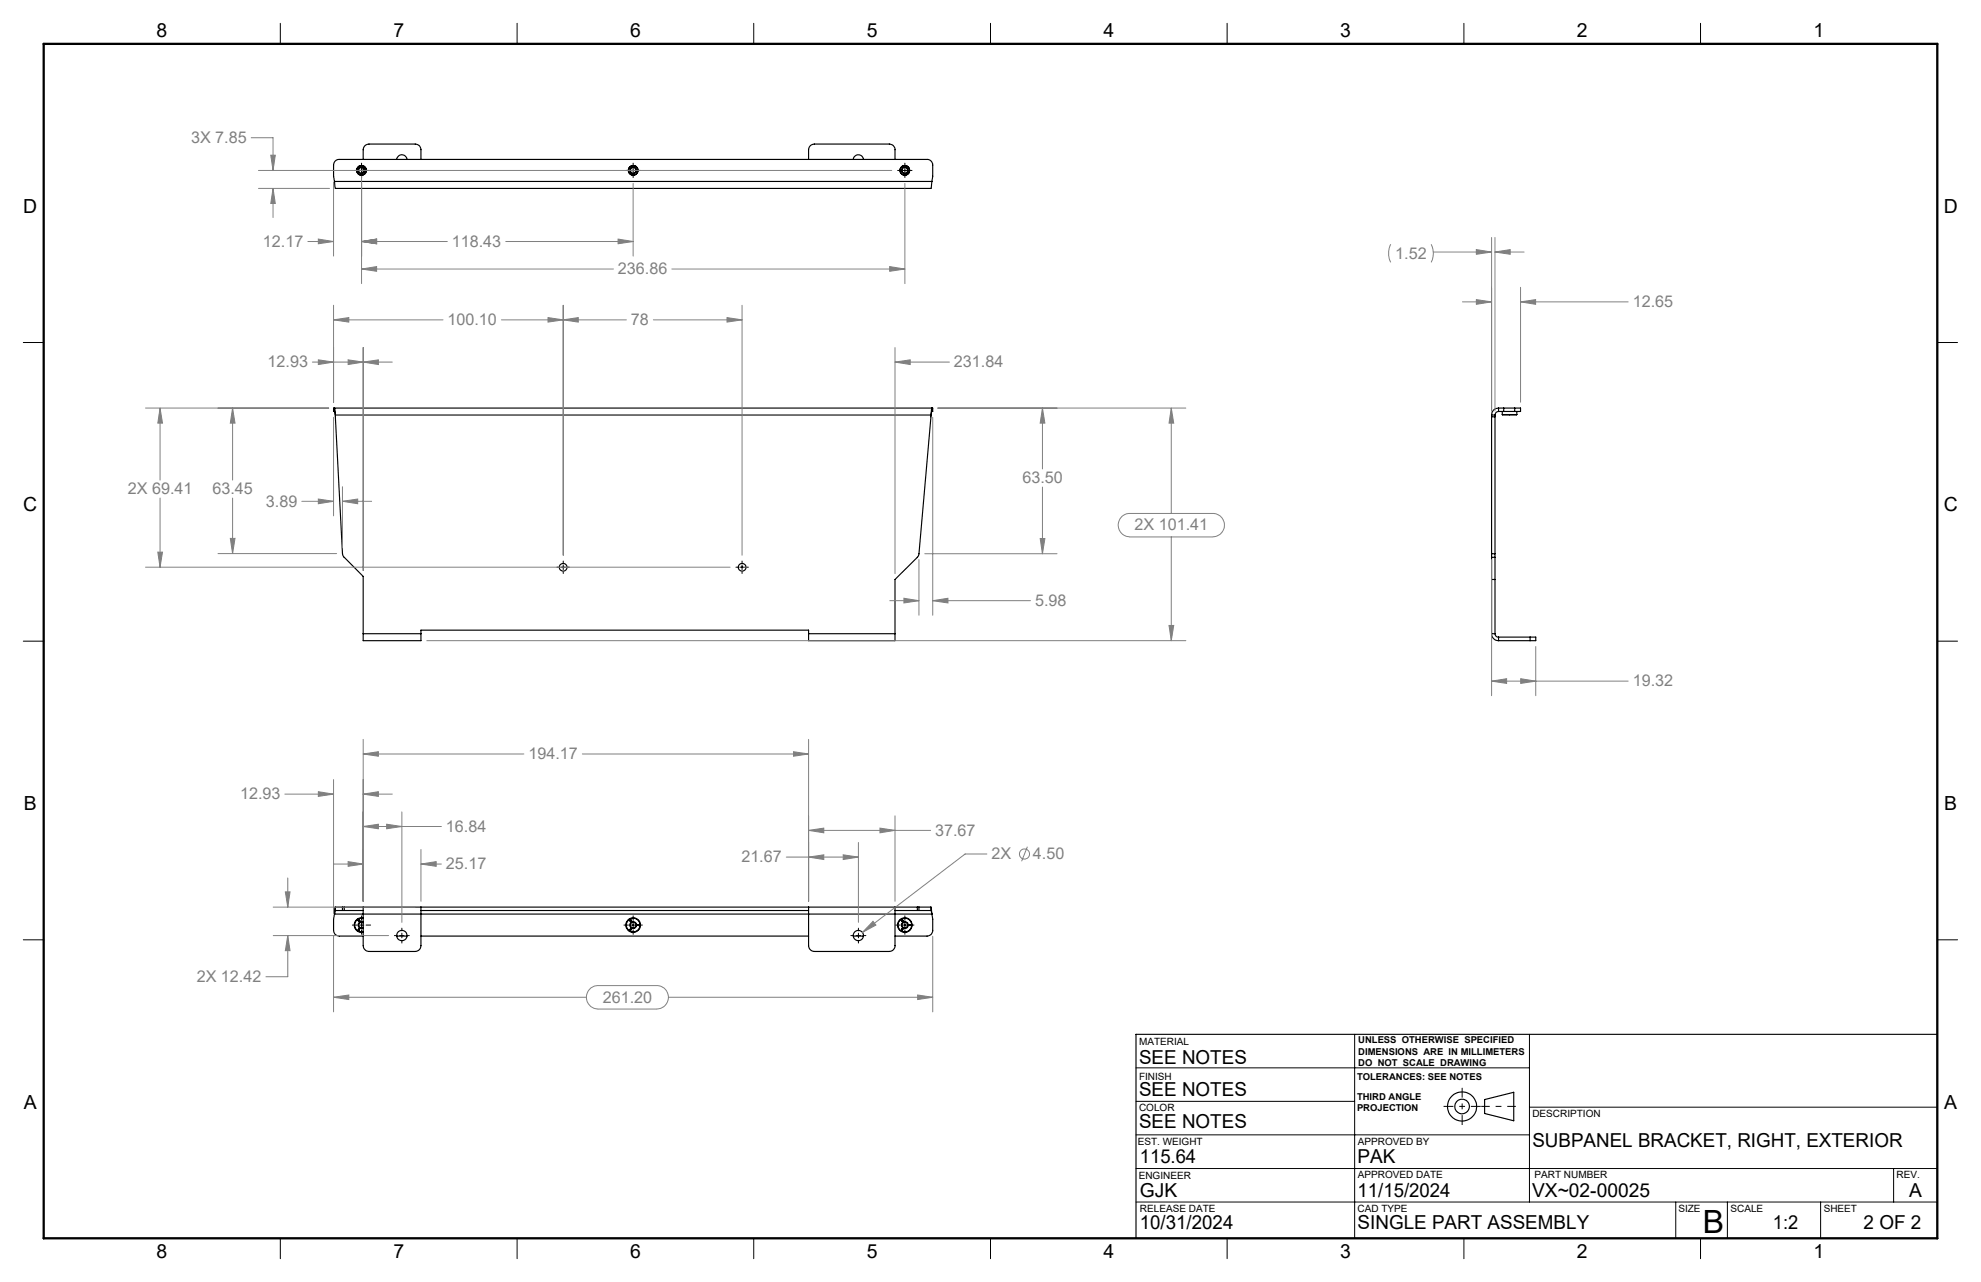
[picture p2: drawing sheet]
<svg xmlns="http://www.w3.org/2000/svg" width="432mm" height="279mm" viewBox="0 0 432 279" stroke-linecap="round" stroke-linejoin="round" font-family="sans-serif">
<g fill="none" stroke="#000" stroke-width=".25">
<path d="M72.9 39.5l-.2-1.1v-2.4a1.21 1.21 0 0 1 1.3-1.3h128.1a1.21 1.21 0 0 1 1.2 1.3v2.5l-.2 1M72.9 39.5l.2 1.6h129.8l.2-1.6M72.9 39.5h130.2M79.2 34.7v-2.1a1.26 1.26 0 0 1 1.2-1.2h10.1a1.21 1.21 0 0 1 1.3 1.2v2.1M79.2 36.7v.9M86.5 34.7a1.13 1.13 0 0 1 1.1-1 1.13 1.13 0 0 1 1.1 1M176.2 34.7v-2.1a1.26 1.26 0 0 1 1.3-1.2h16.4a1.21 1.21 0 0 1 1.2 1.2v2.1M186 34.7a1.11 1.11 0 0 1 1.1-1 1.11 1.11 0 0 1 1.1 1M72.9 88.9l.2 1.6M72.9 89.7l.2 .8M72.9 88.9h-.2v.8h.2M72.9 88.9v.8"/>
<path d="M72.9 88.9h130.2M73.1 90.5l1.5 30.2 .3 .7 4.3 4.2v12.5M73.1 90.5h129.8M202.9 90.5l-2.6 30.3-.3 .7-4.9 4.8v11.8M203.1 88.9l-.2 1.6M203.1 89.7l-.2 .8M203.1 88.9h.2v.8h-.2M203.1 88.9v.8M325.1 90.5h.8M325.1 90.8h.8M325.1 90.5v30.2M325.9 90.5v30.2"/>
<path d="M326.6 88.9h1.2M326.6 89.7h1.2M326.6 89.7a.78 .78 0 0 0-.7 .8M326.6 88.9a1.45 1.45 0 0 0-1.5 1.6M326.6 88.9v.8M327.4 90.3h3.2M327.4 89.7v.6M327.8 88.9h2.4M327.8 88.9v.8M327.8 89.7h2.4M330.2 88.9h1.2v.8h-1.2M330.2 88.9v.8"/>
<path d="M330.6 89.7v.6M79.2 138.1v1.5h12.6v-1.5M79.2 138.1h12.6M91.8 138.1v-.8h84.4v.8M176.2 138.1v1.5h18.9v-1.5M176.2 138.1h18.9M325.1 120.7v.8M325.1 138.1a1.51 1.51 0 0 0 1.5 1.5M325.1 138.1h.8M325.1 121.5v16.6M325.1 120.7h.8M325.1 121.5h.8"/>
<path d="M325.1 126.3h.8M325.9 120.7v.8M325.9 138.1a.73 .73 0 0 0 .7 .8M325.9 121.5v16.6M326.6 139.6h6.9M326.6 138.9v.7M326.6 138.9h6.9M333.5 138.9h1.3v.7h-1.3M333.5 138.9v.7M72.9 199.2l-.2 1.2v2.4a1.21 1.21 0 0 0 1.3 1.2h5.2M72.9 199.2h130.2M73.1 197.7l-.2 1.5"/>
<path d="M73.1 198.4l-.2 .8M73.1 197.7v.7M73.1 197.7h1.5M73.1 198.4h1.5M74.6 197.7h.4M74.6 198.4h.4M74.6 197.7v.7M75 197.7h125M75 198.4h4.2M75 197.7v.7M79.2 197.7v8.4a1.33 1.33 0 0 0 1.2 1.3h10.1a1.26 1.26 0 0 0 1.3-1.3v-8.4M91.8 198.4h84.4"/>
<path d="M176.2 197.7v8.4a1.33 1.33 0 0 0 1.3 1.3h16.4a1.26 1.26 0 0 0 1.2-1.3v-8.4M195.1 198.4h4.9M200 197.7h.3M200 198.4h.3M200 197.7v.7M200.3 197.7h2.6M200.3 198.4h2.6M200.3 197.7v.7M202.9 198.4l.2 .8M202.9 197.7l.2 1.5M202.9 197.7v.7M203.1 199.2l.2 1v2.6a1.21 1.21 0 0 1-1.2 1.2h-7"/>
<path d="M78 200.6l.2 .1 .1-.3 .2 .3-.2-.2v.3l-.2-.2 .1 .2zM78.1 202.6h.2M78.2 202.5h.1M78.2 202.4l.2 .1-.2 .2-.1-.1 .1 .1M78.2 202.4v.1M78.3 200.8h.1M78.3 202.5v.1M79.2 201a.74 .74 0 0 0-1.2 .6 .74 .74 0 0 0 1.2 .6M79.2 200.2a1.49 1.49 0 0 0-1.9 1.4 1.49 1.49 0 0 0 1.9 1.5M79.2 201.1a.62 .62 0 0 0-.9 .1 .62 .62 0 0 0 0 .8 .62 .62 0 0 0 .9 .1M79.2 200.1a1.59 1.59 0 0 0-2 1.5 1.59 1.59 0 0 0 2 1.6M86.5 204h2.2"/>
<path d="M91.8 204h84.4M137.2 200.6l.3 .1v-.3l.2 .3-.2-.2v.3l-.2-.2 .1 .2zM137.4 202.5h.1M137.4 202.4l.2 .1-.1 .2-.2-.1h.2l-.1-.1 .1 .1M137.4 202.4v.1M137.5 200.8h.1M137.5 202.5v.1M139 201.5h.3v.2zM139.1 201.5v.1M186 204h2.2M196.5 200.6l.2 .1v-.3l.2 .3-.2-.2v.3l-.2-.2 .1 .2zM196.7 202.6v.1"/>
<path d="M196.7 200.8h.1M196.7 202.6l-.1-.1 .1 .1M196.7 202.5h-.1h.2l-.1 .2-.2-.1 .2 .1M196.7 202.5v.1M198.2 201.5h.3v.2zM198.4 201.5v.1M323.6 239.6l6.4-1.5v6.2l-6.4-1.6zM422.3 225.4h-174.7v44.5"/>
<circle cx="78.8" cy="37.1" r=".62"/>
<circle cx="78.8" cy="37.1" r=".76"/>
<circle cx="78.8" cy="37.1" r="1.05"/>
<circle cx="138" cy="37.1" r=".61"/>
<circle cx="138" cy="37.1" r="1.06"/>
<circle cx="138" cy="37.1" r=".74"/>
<circle cx="197.2" cy="37.1" r=".76"/>
<circle cx="197.2" cy="37.1" r="1.05"/>
<circle cx="197.2" cy="37.1" r=".61"/>
<circle cx="122.8" cy="123.6" r=".84"/>
<circle cx="161.7" cy="123.6" r=".84"/>
<circle cx="87.6" cy="203.9" r="1.13"/>
<circle cx="138" cy="201.6" r="1.49"/>
<circle cx="138" cy="201.6" r="1.6"/>
<circle cx="138" cy="201.6" r=".74"/>
<circle cx="138" cy="201.6" r=".62"/>
<circle cx="187.1" cy="203.9" r="1.12"/>
<circle cx="197.2" cy="201.6" r=".61"/>
<circle cx="197.2" cy="201.6" r="1.49"/>
<circle cx="197.2" cy="201.6" r=".76"/>
<circle cx="197.2" cy="201.6" r="1.6"/>
<circle cx="318.7" cy="241.1" r="3.2"/>
<circle cx="318.7" cy="241.2" r="1.6"/>
</g>
<g fill="none" stroke="#808080" stroke-width=".22">
<path d="M54.8 30h4.7v7.1M56.3 37.1h138.1M59 33.8h1l-.5 3.3zM72.7 39.7v16.1M78.8 38.4v23.4M138 40v15.8M197.2 40v21.8M56.3 41.1h15.5M59.5 41.1l.5 3.2h-1zM59.5 41.1v6.3M67.1 52.6h5.6M69.4 52.1l3.3 .5-3.3 .5z"/>
<path d="M78.8 52.6l3.3-.5v1zM78.8 58.6l3.3-.5v1zM78.8 52.6h18.7M78.8 58.6h54.9M110.2 52.6h27.8M134.7 52.1l3.3 .5-3.3 .5zM146.4 58.6h50.8M193.9 58.1l3.3 .5-3.3 .5zM303.1 53.2l-.1 .3a4.5 4.5 0 0 0 .1 3.7M312 53.2a4.5 4.5 0 0 1 0 4M312.4 54.9h12.7M321.8 54.4l3.3 .5-3.3 .5z"/>
<path d="M325.1 51.8v37.8M325.9 54.9l3.3-.5v1zM325.9 51.8v37.8M325.9 54.9h6.3M68.1 78.9h4.6M69.4 78.4l3.3 .5-3.3 .5zM72.7 69.7l3.3-.5v1zM72.7 66.5v21.2M72.7 69.7h23.9M72.8 78.9h12.7M75.9 78.4l3.3 .5-3.3 .5zM79.2 78.9l3.3-.5v1z"/>
<path d="M79.2 75.7v48.7M109.3 69.7h27.2M119.5 69.2l3.3 .5-3.3 .5zM122.8 69.7l3.2-.5v1zM122.8 66.5v54.5M142.4 69.7h19.3M158.5 69.2l3.2 .5-3.2 .5zM161.7 66.5v54.5M195.1 78.9l3.3-.5v1zM195.1 75.7v49.3M195.1 78.9h11.8M318.8 65.8h6.3"/>
<path d="M321.8 65.3l3.3 .5-3.3 .5zM331.4 65.8l3.3-.5v1zM331.4 62.6v25.1M331.4 65.8h23.5M31.7 88.9h39.9M34.9 88.9l.5 3.3h-1zM34.9 88.9v15.7M50.7 88.9l.5 3.3h-1zM50.7 88.9v15.7M72.7 90.9v21.5M203.3 90.9v43.2M204.4 88.9h54.1"/>
<path d="M227.2 88.9l.6 3.3h-1.1zM227.2 88.9v13.3M255.3 88.9l.5 3.3h-1zM255.3 88.9v23M34.9 108.5v15.1M50.2 117.3h1l-.5 3.4zM50.7 108.5v12.2M65.8 109.3h6.9M69.4 108.8l3.3 .5-3.3 .5zM74.6 109.3l3.4-.5v1zM74.6 106.1v13.3M74.6 109.3h6.4"/>
<path d="M226.7 117.4h1.1l-.6 3.3zM227.2 106.2v14.5M244.4 112.7l.2-.2a2.42 2.42 0 0 1 1.7-.6h18a2.56 2.56 0 0 1 2.6 2.6 2.56 2.56 0 0 1-2.6 2.5h-18a2.57 2.57 0 0 1-2.4-1.5 2.57 2.57 0 0 1 .5-2.8zM255.3 117v22.6M31.7 123.6h127.4M34.4 120.3h1l-.5 3.3zM47.5 120.7h25.9M93 139.6h165.5M194 130.9h6.3M197 130.4l3.3 .5-3.3 .5zM200.3 122v12.1M201.6 120.7h28.8"/>
<path d="M203.3 130.9l3.3-.5v1zM203.3 130.9h21.3M254.8 136.3h1l-.5 3.3zM325.1 122v29.6M325.1 148.4l3.3-.5v1zM325.1 148.4h29.8M331.5 147.9l3.3 .5-3.3 .5zM334.8 140.9v10.7M62.1 173.1h10.6M69.4 172.5l3.3 .6-3.3 .5zM72.7 169.9v29.2M79.2 173.1l3.3-.6v1.1z"/>
<path d="M79.2 164.3l3.3-.5v1zM79.2 161.1v35.3M79.2 173.1h6.3M79.2 164.3h35M84.3 179.6l3.3 .5-3.3 .5zM87.6 177v24M126.9 164.3h49.3M173 163.8l3.2 .5-3.2 .5zM176.2 161.1v35.3M195.1 177.8v18.6M59.5 197.7h31M62.2 194.4h1l-.5 3.3z"/>
<path d="M62.7 191.3v6.4M72.8 188.3h6.4M75.9 187.8l3.3 .5-3.3 .5zM79.2 180.1l3.3-.5v1zM79.2 180.1h17M91.8 188.3l3.3-.5v1zM91.8 185.1v11.3M91.8 188.3h4.4M171.4 186.8h15.7M176.2 186.8l3.4-.5v1zM176.2 181l3.4-.5v1zM176.2 181h26.6"/>
<path d="M183.8 186.3l3.3 .5-3.3 .5zM187.1 183.6v17.4M191.8 180.5l3.3 .5-3.3 .5zM215.1 186.1h-4.7l-22.4 17.1M223.9 184.5l-1.2 3.2M59.5 203.9h25.2M62.7 203.9l.5 3.3h-1zM62.7 203.9v9h-4.7M72.7 217.3l3.3-.4v.9zM72.7 204v16.5M72.7 217.3h55.1M128.7 215.4a2.42 2.42 0 0 1 1.7-.6h12.7a2.56 2.56 0 0 1 2.6 2.6 2.56 2.56 0 0 1-2.6 2.5h-12.7a2.58 2.58 0 0 1-2.4-1.6 2.58 2.58 0 0 1 .7-2.9z"/>
<path d="M145.7 217.3h57.6M190.3 200.8l.6 .8-2.9 1.6zM200 216.9l3.3 .4-3.3 .5zM203.3 204v16.5"/>
<circle cx="223.3" cy="186.1" r="1.1"/>
</g>
<path d="M330.4 241.1h-7.5" fill="none" stroke="#000" stroke-width=".22" stroke-dasharray="15.2 1.3 1.3 1.3" stroke-dashoffset="13.4" stroke-linecap="butt"/>
<path d="M318.7 237.1v8.1M314.7 241.1h8.1" fill="none" stroke="#000" stroke-width=".22" stroke-dasharray="15.2 1.3 1.3 1.3" stroke-dashoffset="13.1" stroke-linecap="butt"/>
<g fill="none" stroke="#000" stroke-width=".22">
<path d="M61.1 5.1v4.5M112.7 5.1v4.5M164.3 5.1v4.5M215.9 5.1v4.5M267.5 5.1v4.5M319.1 5.1v4.5M370.7 5.1v4.5M77.2 37.1h.6M78.3 37.1h1M78.8 35.6v.5M78.8 36.6v1M78.8 38.1v.6"/>
<path d="M79.8 37.1h.6M136.5 37.1h.5M137.5 37.1h1M138 35.6v.5M138 36.6v1M138 38.1v.6M139 37.1h.6M195.7 37.1h.5M196.7 37.1h1M197.2 35.6v.5M197.2 36.6v1M197.2 38.1v.6"/>
<path d="M198.2 37.1h.6M5.1 74.6h4.4M422.3 74.6h4.4M5.1 139.7h4.4M121.4 123.6h.3M122.2 123.6h1.1M122.8 122.3v.3M122.8 123.1v1M122.8 124.6v.4M123.8 123.6h.3M160.4 123.6h.4M161.3 123.6h1"/>
<path d="M161.7 122.3v.3M161.7 123.1v1M161.7 124.6v.4M162.8 123.6h.3M422.3 139.7h4.4M78.8 199.6v1M138 199.6v1M197.2 199.6v1M5.1 204.8h4.4M76.8 201.6h1M78.3 201.6h1M78.8 201.1v1"/>
<path d="M78.8 202.6v1M79.8 201.6h1M86 203.9h.6M87.1 203.9h1M87.6 202.3v.6M87.6 203.4v1M87.6 204.9v.6M88.6 203.9h.6M136 201.6h1M137.5 201.6h1M138 201.1v1M138 202.6v1"/>
<path d="M139 201.6h1M185.5 203.9h.6M186.6 203.9h1M187.1 202.3v.6M187.1 203.4v1M187.1 204.9v.6M188.1 203.9h.6M195.2 201.6h1M196.7 201.6h1M197.2 201.1v1M197.2 202.6v1M198.2 201.6h1"/>
<path d="M422.3 204.8h4.4M247.6 232.7h85.8M295.3 225.4v44.5M333.4 225.4v36.6M247.6 254.7h174.7M247.6 247.3h85.8M247.6 240h47.7M333.4 241.3h88.9M412.7 254.7v7.3M61.1 269.9v4.4M112.7 269.9v4.4M164.3 269.9v4.4"/>
<path d="M215.9 269.9v4.4M247.6 262h174.7M267.5 269.9v4.4M319.1 269.9v4.4M365.3 262v7.9M370.7 269.9v4.4M376.5 262v7.9M396.8 262v7.9"/>
</g>
<path d="M9.5 9.6h412.8v260.3h-412.8z" fill="none" stroke="#000" stroke-width=".5"/>
<path d="M255.3 88.9l.5 3.3h-1zM254.8 136.3h1l-.5 3.3zM34.9 88.9l.5 3.3h-1zM34.4 120.3h1l-.5 3.3zM72.7 69.7l3.3-.5v1zM119.5 69.2l3.3 .5-3.3 .5zM122.8 69.7l3.2-.5v1zM158.5 69.2l3.2 .5-3.2 .5zM195.1 78.9l3.3-.5v1zM75.9 78.4l3.3 .5-3.3 .5zM79.2 78.9l3.3-.5v1zM69.4 78.4l3.3 .5-3.3 .5zM203.3 130.9l3.3-.5v1zM197 130.4l3.3 .5-3.3 .5zM226.7 117.4h1.1l-.6 3.3zM227.2 88.9l.6 3.3h-1.1zM69.4 108.8l3.3 .5-3.3 .5zM74.6 109.3l3.4-.5v1zM50.2 117.3h1l-.5 3.4zM50.7 88.9l.5 3.3h-1zM321.8 65.3l3.3 .5-3.3 .5zM331.4 65.8l3.3-.5v1zM325.1 148.4l3.3-.5v1zM331.5 147.9l3.3 .5-3.3 .5zM325.9 54.9l3.3-.5v1zM321.8 54.4l3.3 .5-3.3 .5zM72.7 217.3l3.3-.4v.9zM200 216.9l3.3 .4-3.3 .5zM69.4 172.5l3.3 .6-3.3 .5zM79.2 173.1l3.3-.6v1.1zM79.2 164.3l3.3-.5v1zM173 163.8l3.2 .5-3.2 .5zM62.7 203.9l.5 3.3h-1zM62.2 194.4h1l-.5 3.3zM79.2 180.1l3.3-.5v1zM84.3 179.6l3.3 .5-3.3 .5zM176.2 186.8l3.4-.5v1zM183.8 186.3l3.3 .5-3.3 .5zM176.2 181l3.4-.5v1zM191.8 180.5l3.3 .5-3.3 .5zM75.9 187.8l3.3 .5-3.3 .5zM91.8 188.3l3.3-.5v1zM190.3 200.8l-2.3 2.4 2.9-1.6zM59.5 41.1l.5 3.2h-1zM59 33.8h1l-.5 3.3zM69.4 52.1l3.3 .5-3.3 .5zM78.8 52.6l3.3-.5v1zM78.8 52.6l3.3-.5v1zM134.7 52.1l3.3 .5-3.3 .5zM193.9 58.1l3.3 .5-3.3 .5zM78.8 58.6l3.3-.5v1z" fill="#808080"/>
<text font-size="7" x="371.2" y="268.7">B</text>
<g font-size="4.2">
<text x="34.1" y="8.1">8</text>
<text x="85.7" y="8.1">7</text>
<text x="137.3" y="8.1">6</text>
<text x="188.9" y="8.1">5</text>
<text x="240.5" y="8.1">4</text>
<text x="292.1" y="8.1">3</text>
<text x="343.7" y="8.1">2</text>
<text x="395.3" y="8.1">1</text>
<text x="5.1" y="46.4">D</text>
<text x="423.7" y="46.4">D</text>
<text x="5.1" y="111.4">C</text>
<text x="423.7" y="111.4">C</text>
<text x="5.2" y="176.5">B</text>
<text x="423.8" y="176.5">B</text>
<text x="248.3" y="232">SEE NOTES</text>
<text x="248.3" y="238.9">SEE NOTES</text>
<text x="5.2" y="241.6">A</text>
<text x="248.3" y="245.9">SEE NOTES</text>
<text x="423.8" y="241.6">A</text>
<text x="334" y="249.9">SUBPANEL BRACKET, RIGHT, EXTERIOR</text>
<text x="248.5" y="253.4">115.64</text>
<text x="295.9" y="253.4">PAK</text>
<text x="248.5" y="260.8">GJK</text>
<text x="295.9" y="260.8">11/15/2024</text>
<text x="334" y="260.8">VX~02-00025</text>
<text x="416.1" y="260.9">A</text>
<text x="248.5" y="267.9">10/31/2024</text>
<text x="295.9" y="267.9">SINGLE PART ASSEMBLY</text>
<text x="386.5" y="267.9">1:2</text>
<text x="406.2" y="267.9">2 OF 2</text>
<text x="34.1" y="274.2">8</text>
<text x="85.7" y="274.2">7</text>
<text x="137.3" y="274.2">6</text>
<text x="188.9" y="274.2">5</text>
<text x="240.5" y="274.2">4</text>
<text x="292.1" y="274.2">3</text>
<text x="343.7" y="274.2">2</text>
<text x="395.3" y="274.2">1</text>
</g>
<g font-size="3.5" fill="#808080">
<text x="41.6" y="31.2">3X 7.85</text>
<text x="57.3" y="53.8">12.17</text>
<text x="98.5" y="53.8">118.43</text>
<text x="134.7" y="59.8">236.86</text>
<text x="304.1" y="56.4">1.52</text>
<text x="97.5" y="70.9">100.10</text>
<text x="137.5" y="70.9">78</text>
<text x="355.9" y="67">12.65</text>
<text x="58.3" y="80.1">12.93</text>
<text x="207.9" y="80.1">231.84</text>
<text x="27.9" y="107.8">2X 69.41</text>
<text x="46.3" y="107.8">63.45</text>
<text x="222.8" y="105.3">63.50</text>
<text x="58" y="110.4">3.89</text>
<text x="247.3" y="115.6">2X 101.41</text>
<text x="225.6" y="132.1">5.98</text>
<text x="355.9" y="149.6">19.32</text>
<text x="115.2" y="165.5">194.17</text>
<text x="52.3" y="174.2">12.93</text>
<text x="97.2" y="181.3">16.84</text>
<text x="203.8" y="182.1">37.67</text>
<text x="97.2" y="189.5">25.17</text>
<text x="161.6" y="188">21.67</text>
<text x="216.1" y="187.3">2X</text>
<text x="225.1" y="187.3">4.50</text>
<text x="42.9" y="214">2X 12.42</text>
<text x="131.4" y="218.5">261.20</text>
</g>
<g font-size="2.2">
<text x="248.3" y="227.6">MATERIAL</text>
<text x="248.3" y="235.3">FINISH</text>
<text x="248.3" y="242.1">COLOR</text>
<text x="334" y="243.4">DESCRIPTION</text>
<text x="248" y="249.5">EST. WEIGHT</text>
<text x="296" y="249.5">APPROVED BY</text>
<text x="248.2" y="257">ENGINEER</text>
<text x="296" y="256.8">APPROVED DATE</text>
<text x="334.5" y="256.8">PART NUMBER</text>
<text x="413.4" y="256.8">REV.</text>
<text x="248.5" y="264">RELEASE DATE</text>
<text x="295.9" y="264">CAD TYPE</text>
<text x="365.8" y="264">SIZE</text>
<text x="377.2" y="264">SCALE</text>
<text x="397.5" y="264">SHEET</text>
</g>
<g font-size="2.1">
<text x="296.1" y="227.3">UNLESS OTHERWISE SPECIFIED</text>
<text x="296.1" y="229.8">DIMENSIONS ARE IN MILLIMETERS</text>
<text x="296.1" y="232.3">DO NOT SCALE DRAWING</text>
<text x="295.8" y="235.3">TOLERANCES: SEE NOTES</text>
<text x="295.8" y="239.6">THIRD ANGLE</text>
<text x="295.8" y="242.1">PROJECTION</text>
</g>
</svg>
